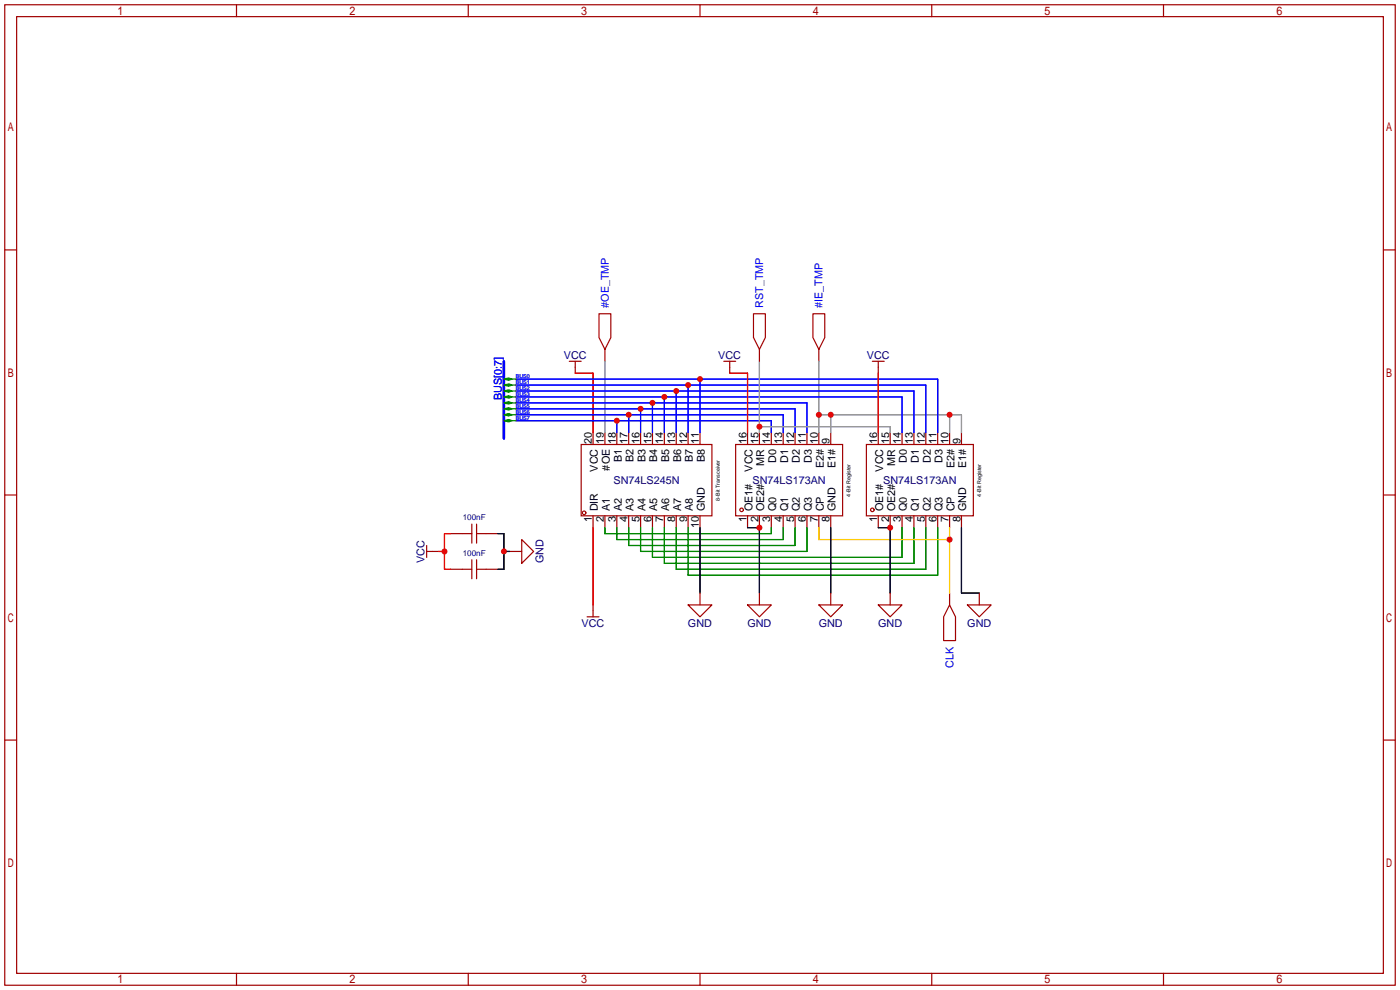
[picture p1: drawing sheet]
<svg xmlns="http://www.w3.org/2000/svg" width="299mm" height="212mm" viewBox="0 0 299 212" stroke-linecap="round" stroke-linejoin="round" font-family="sans-serif">
<g fill="none" stroke="#a10000" stroke-width=".25">
<path d="M1 1h297.2v209.6h-297.2zM3.6 3.6h292.1v204.4h-292.1zM50.5 1v2.6M100.1 1v2.6M149.6 1v2.6M199.1 1v2.6M248.7 1v2.6M1 53.4h2.6M295.7 53.4h2.5M121.7 77.2h2.5M122.9 77.2v2.6M128 67.1h2.6v5l-1.3 2.6-1.3-2.6z"/>
<path d="M129.3 74.7v2.5M154.7 77.2h2.5M156 77.2v2.6M161 67.1h2.6v5l-1.3 2.6-1.3-2.6zM162.3 74.7v2.5M173.7 67.1h2.6v5l-1.3 2.6-1.3-2.6zM175 74.7v2.5M186.4 77.2h2.6M187.7 77.2v2.6M124.2 95h27.9v15.2h-27.9zM126.7 92.5v2.5M129.3 92.5v2.5"/>
<path d="M131.8 92.5v2.5M134.4 92.5v2.5M136.9 92.5v2.5M139.4 92.5v2.5M142 92.5v2.5M144.5 92.5v2.5M147.1 92.5v2.5M149.6 92.5v2.5M157.2 95h22.9v15.2h-22.9zM159.8 92.5v2.5M162.3 92.5v2.5M164.8 92.5v2.5"/>
<path d="M167.4 92.5v2.5M169.9 92.5v2.5M172.5 92.5v2.5M175 92.5v2.5M177.5 92.5v2.5M185.2 95h22.8v15.2h-22.8zM187.7 92.5v2.5M190.2 92.5v2.5M192.8 92.5v2.5M195.3 92.5v2.5M197.9 92.5v2.5M200.4 92.5v2.5"/>
<path d="M202.9 92.5v2.5M205.5 92.5v2.5M1 105.8h2.6M91.2 117.9h2.5M91.2 116.6v2.5M96.3 114h4.5M100.8 112v4.1M100.8 119.6v4.1M101.9 114h4.5M101.9 112v4.1M101.9 119.6v4.1M109 117.9h2.5"/>
<path d="M111.5 115.3l2.5 2.6-2.5 2.5zM126.7 110.2v2.6M129.3 110.2v2.6M131.8 110.2v2.6M134.4 110.2v2.6M136.9 110.2v2.6M139.4 110.2v2.6M142 110.2v2.6M144.5 110.2v2.6M147.1 110.2v2.6M149.6 110.2v2.6M159.8 110.2v2.6"/>
<path d="M162.3 110.2v2.6M164.8 110.2v2.6M167.4 110.2v2.6M169.9 110.2v2.6M172.5 110.2v2.6M175 110.2v2.6M177.5 110.2v2.6M187.7 110.2v2.6M190.2 110.2v2.6M192.8 110.2v2.6M195.3 110.2v2.6M197.9 110.2v2.6"/>
<path d="M200.4 110.2v2.6M202.9 110.2v2.6M205.5 110.2v2.6M295.7 105.8h2.5M96.3 121.7h4.5M101.9 121.7h4.5M125.5 131.8h2.5M126.7 129.3v2.5M147.1 129.3h5l-2.5 2.5zM149.6 126.7v2.6M159.8 129.3h5l-2.5 2.5zM162.3 126.7v2.6"/>
<path d="M175 129.3h5.1l-2.6 2.5zM177.5 126.7v2.6M187.7 129.3h5.1l-2.6 2.5zM190.2 126.7v2.6M202.9 129.3l1.3 2.5v5.1h-2.5v-5.1zM202.9 126.7v2.6M206.8 129.3h5l-2.5 2.5zM209.3 126.7v2.6M1 158.2h2.6M295.7 158.2h2.5M50.5 208v2.6M100.1 208v2.6"/>
<path d="M149.6 208v2.6M199.1 208v2.6M248.7 208v2.6"/>
<circle cx="124.8" cy="109.6" r=".38"/>
<circle cx="158.5" cy="109" r=".38"/>
<circle cx="186.4" cy="109" r=".38"/>
</g>
<path d="M129.3 77.2v15.3M162.3 77.2v15.3M175 77.2v15.3M162.3 91.2h27.9v1.3M175 88.6h30.5v3.9M177.5 88.6v3.9M202.9 88.6v3.9" fill="none" stroke="#999" stroke-width=".25"/>
<path d="M122.9 79.8h3.8v12.7M156 79.8h3.8v12.7M187.7 79.8v12.7M93.7 117.9h1.3M96.3 114h-1.3v7.7h1.3M126.7 112.8v16.5" fill="none" stroke="#f00" stroke-width=".25"/>
<g fill="none" stroke="#00f" stroke-width=".25">
<path d="M110.2 86.1h62.3v6.4M110.2 87.4h59.7v5.1M110.2 88.6h57.2v3.9M110.2 89.9h54.6v2.6M110.2 84.8h82.6v7.7M110.2 83.6h85.1v8.9M110.2 82.3h87.7v10.2M110.2 81h90.2v11.5M131.8 89.9v2.6M134.4 88.6v3.9M136.9 87.4v5.1M139.4 86.1v6.4"/>
<path d="M142 84.8v7.7M144.5 83.6v8.9M147.1 82.3v10.2M149.6 81v11.5"/>
</g>
<g fill="none" stroke="#008700" stroke-width=".25">
<path d="M109.5 81h.7M109.5 82.3h.7M109.5 83.6h.7M109.5 84.8h.7M109.5 86.1h.7M109.5 87.4h.7M109.5 88.6h.7M109.5 89.9h.7M129.3 112.8v1.2h35.5v-1.2M131.8 112.8v2.5h35.6v-2.5M134.4 112.8v3.8h35.5v-3.8M136.9 112.8v5.1h35.6v-5.1"/>
<path d="M139.4 112.8v6.3h53.4v-6.3M142 112.8v7.6h53.3v-7.6M144.5 112.8v8.9h53.4v-8.9M147.1 112.8v10.1h53.3v-10.1"/>
</g>
<path d="M175 112.8v2.5h27.9M202.9 112.8v13.9" fill="none" stroke="#fc0" stroke-width=".25"/>
<path d="M106.4 114h1.3v7.7h-1.3M107.7 117.9h1.3M149.6 112.8v13.9M159.8 112.8h2.5v13.9M177.5 112.8v13.9M187.7 112.8h2.5v13.9M205.5 112.8v13.9h3.8" fill="none" stroke="#000" stroke-width=".25"/>
<path d="M107.7 77.2v16.5" fill="none" stroke="#00f" stroke-width=".51"/>
<g fill="#008700" stroke="#008700" stroke-width=".25">
<path d="M107.7 81l1-.2 .8 .2-.8 .3z"/>
<path d="M107.7 82.3l1-.3 .8 .3-.8 .2z"/>
<path d="M107.7 83.6l1-.3 .8 .3-.8 .2z"/>
<path d="M107.7 84.8l1-.2 .8 .2-.8 .3z"/>
<path d="M107.7 86.1l1-.2 .8 .2-.8 .3z"/>
<path d="M107.7 87.4l1-.3 .8 .3-.8 .2z"/>
<path d="M107.7 88.6l1-.2 .8 .2-.8 .3z"/>
<path d="M107.7 89.9l1-.2 .8 .2-.8 .3z"/>
</g>
<g fill="#c00">
<circle cx="177.5" cy="88.6" r=".63"/>
<circle cx="202.9" cy="88.6" r=".63"/>
<circle cx="175" cy="88.6" r=".63"/>
<circle cx="139.4" cy="86.1" r=".63"/>
<circle cx="136.9" cy="87.4" r=".63"/>
<circle cx="134.4" cy="88.6" r=".63"/>
<circle cx="131.8" cy="89.9" r=".63"/>
<circle cx="142" cy="84.8" r=".63"/>
<circle cx="144.5" cy="83.6" r=".63"/>
<circle cx="147.1" cy="82.3" r=".63"/>
<circle cx="149.6" cy="81" r=".63"/>
<circle cx="202.9" cy="115.3" r=".63"/>
<circle cx="162.3" cy="91.2" r=".63"/>
<circle cx="190.2" cy="112.8" r=".63"/>
<circle cx="162.3" cy="112.8" r=".63"/>
<circle cx="95" cy="117.9" r=".63"/>
<circle cx="107.7" cy="117.9" r=".63"/>
</g>
<g font-size="2.3" fill="#00f">
<text x="130.1" y="65.8" transform="rotate(-90 130.1 65.8)">#OE_TMP</text>
<text x="163.1" y="65.8" transform="rotate(-90 163.1 65.8)">RST_TMP</text>
<text x="175.8" y="65.8" transform="rotate(-90 175.8 65.8)">#IE_TMP</text>
<text x="107.2" y="85.5" transform="rotate(-90 107.2 85.5)">BUS[0:7]</text>
<text x="203.8" y="142.7" transform="rotate(-90 203.8 142.7)">CLK</text>
</g>
<g font-size="2.3" fill="#000080">
<text x="120.5" y="76.8">VCC</text>
<text x="153.5" y="76.8">VCC</text>
<text x="185.3" y="76.8">VCC</text>
<text x="131.1" y="103.4">SN74LS245N</text>
<text x="160.8" y="103.4">SN74LS173AN</text>
<text x="188.8" y="103.4">SN74LS173AN</text>
<text x="90.7" y="120.3" transform="rotate(-90 90.7 120.3)">VCC</text>
<text x="116.1" y="120.4" transform="rotate(-90 116.1 120.4)">GND</text>
<text x="124.3" y="133.9">VCC</text>
<text x="147" y="133.9">GND</text>
<text x="159.7" y="133.9">GND</text>
<text x="175" y="133.9">GND</text>
<text x="187.7" y="133.9">GND</text>
<text x="206.7" y="133.9">GND</text>
</g>
<g font-size="2.3">
<text x="126.5" y="94.9" transform="rotate(-90 126.5 94.9)">20</text>
<text x="129.1" y="94.9" transform="rotate(-90 129.1 94.9)">19</text>
<text x="131.6" y="94.9" transform="rotate(-90 131.6 94.9)">18</text>
<text x="134.1" y="94.9" transform="rotate(-90 134.1 94.9)">17</text>
<text x="136.7" y="94.9" transform="rotate(-90 136.7 94.9)">16</text>
<text x="139.2" y="94.9" transform="rotate(-90 139.2 94.9)">15</text>
<text x="141.8" y="94.9" transform="rotate(-90 141.8 94.9)">14</text>
<text x="144.3" y="94.9" transform="rotate(-90 144.3 94.9)">13</text>
<text x="146.8" y="94.9" transform="rotate(-90 146.8 94.9)">12</text>
<text x="149.4" y="94.9" transform="rotate(-90 149.4 94.9)">11</text>
<text x="159.5" y="94.9" transform="rotate(-90 159.5 94.9)">16</text>
<text x="162.1" y="94.9" transform="rotate(-90 162.1 94.9)">15</text>
<text x="164.6" y="94.9" transform="rotate(-90 164.6 94.9)">14</text>
<text x="167.2" y="94.9" transform="rotate(-90 167.2 94.9)">13</text>
<text x="169.7" y="94.9" transform="rotate(-90 169.7 94.9)">12</text>
<text x="172.2" y="94.9" transform="rotate(-90 172.2 94.9)">11</text>
<text x="174.8" y="94.9" transform="rotate(-90 174.8 94.9)">10</text>
<text x="177.3" y="94.9" transform="rotate(-90 177.3 94.9)">9</text>
<text x="187.5" y="94.9" transform="rotate(-90 187.5 94.9)">16</text>
<text x="190" y="94.9" transform="rotate(-90 190 94.9)">15</text>
<text x="192.6" y="94.9" transform="rotate(-90 192.6 94.9)">14</text>
<text x="195.1" y="94.9" transform="rotate(-90 195.1 94.9)">13</text>
<text x="197.6" y="94.9" transform="rotate(-90 197.6 94.9)">12</text>
<text x="200.2" y="94.9" transform="rotate(-90 200.2 94.9)">11</text>
<text x="202.7" y="94.9" transform="rotate(-90 202.7 94.9)">10</text>
<text x="205.3" y="94.9" transform="rotate(-90 205.3 94.9)">9</text>
<text x="127.8" y="100.8" transform="rotate(-90 127.8 100.8)">VCC</text>
<text x="130.3" y="100.6" transform="rotate(-90 130.3 100.6)">#OE</text>
<text x="132.9" y="98.8" transform="rotate(-90 132.9 98.8)">B1</text>
<text x="135.4" y="98.8" transform="rotate(-90 135.4 98.8)">B2</text>
<text x="137.9" y="98.8" transform="rotate(-90 137.9 98.8)">B3</text>
<text x="140.5" y="98.8" transform="rotate(-90 140.5 98.8)">B4</text>
<text x="143" y="98.8" transform="rotate(-90 143 98.8)">B5</text>
<text x="145.6" y="98.8" transform="rotate(-90 145.6 98.8)">B6</text>
<text x="148.1" y="98.8" transform="rotate(-90 148.1 98.8)">B7</text>
<text x="150.6" y="98.8" transform="rotate(-90 150.6 98.8)">B8</text>
<text x="160.8" y="100.8" transform="rotate(-90 160.8 100.8)">VCC</text>
<text x="163.3" y="99.5" transform="rotate(-90 163.3 99.5)">MR</text>
<text x="165.9" y="98.9" transform="rotate(-90 165.9 98.9)">D0</text>
<text x="168.4" y="98.9" transform="rotate(-90 168.4 98.9)">D1</text>
<text x="171" y="98.9" transform="rotate(-90 171 98.9)">D2</text>
<text x="173.5" y="98.9" transform="rotate(-90 173.5 98.9)">D3</text>
<text x="176" y="100" transform="rotate(-90 176 100)">E2#</text>
<text x="178.6" y="100" transform="rotate(-90 178.6 100)">E1#</text>
<text x="188.7" y="100.8" transform="rotate(-90 188.7 100.8)">VCC</text>
<text x="191.3" y="99.5" transform="rotate(-90 191.3 99.5)">MR</text>
<text x="193.8" y="98.9" transform="rotate(-90 193.8 98.9)">D0</text>
<text x="196.4" y="98.9" transform="rotate(-90 196.4 98.9)">D1</text>
<text x="198.9" y="98.9" transform="rotate(-90 198.9 98.9)">D2</text>
<text x="201.4" y="98.9" transform="rotate(-90 201.4 98.9)">D3</text>
<text x="204" y="100" transform="rotate(-90 204 100)">E2#</text>
<text x="206.5" y="100" transform="rotate(-90 206.5 100)">E1#</text>
<text x="126.5" y="111.6" transform="rotate(-90 126.5 111.6)">1</text>
<text x="127.8" y="109.3" transform="rotate(-90 127.8 109.3)">DIR</text>
<text x="129.1" y="111.6" transform="rotate(-90 129.1 111.6)">2</text>
<text x="130.3" y="109.3" transform="rotate(-90 130.3 109.3)">A1</text>
<text x="131.6" y="111.6" transform="rotate(-90 131.6 111.6)">3</text>
<text x="132.9" y="109.3" transform="rotate(-90 132.9 109.3)">A2</text>
<text x="134.1" y="111.6" transform="rotate(-90 134.1 111.6)">4</text>
<text x="135.4" y="109.3" transform="rotate(-90 135.4 109.3)">A3</text>
<text x="136.7" y="111.6" transform="rotate(-90 136.7 111.6)">5</text>
<text x="137.9" y="109.3" transform="rotate(-90 137.9 109.3)">A4</text>
<text x="139.2" y="111.6" transform="rotate(-90 139.2 111.6)">6</text>
<text x="140.5" y="109.3" transform="rotate(-90 140.5 109.3)">A5</text>
<text x="141.8" y="111.6" transform="rotate(-90 141.8 111.6)">7</text>
<text x="143" y="109.3" transform="rotate(-90 143 109.3)">A6</text>
<text x="144.3" y="111.6" transform="rotate(-90 144.3 111.6)">8</text>
<text x="145.6" y="109.3" transform="rotate(-90 145.6 109.3)">A7</text>
<text x="146.8" y="111.6" transform="rotate(-90 146.8 111.6)">9</text>
<text x="148.1" y="109.3" transform="rotate(-90 148.1 109.3)">A8</text>
<text x="149.4" y="112.9" transform="rotate(-90 149.4 112.9)">10</text>
<text x="150.6" y="109.3" transform="rotate(-90 150.6 109.3)">GND</text>
<text x="159.5" y="111.6" transform="rotate(-90 159.5 111.6)">1</text>
<text x="160.8" y="109.3" transform="rotate(-90 160.8 109.3)">OE1#</text>
<text x="162.1" y="111.6" transform="rotate(-90 162.1 111.6)">2</text>
<text x="163.3" y="109.3" transform="rotate(-90 163.3 109.3)">OE2#</text>
<text x="164.6" y="111.6" transform="rotate(-90 164.6 111.6)">3</text>
<text x="165.9" y="109.3" transform="rotate(-90 165.9 109.3)">Q0</text>
<text x="167.2" y="111.6" transform="rotate(-90 167.2 111.6)">4</text>
<text x="168.4" y="109.3" transform="rotate(-90 168.4 109.3)">Q1</text>
<text x="169.7" y="111.6" transform="rotate(-90 169.7 111.6)">5</text>
<text x="171" y="109.3" transform="rotate(-90 171 109.3)">Q2</text>
<text x="172.2" y="111.6" transform="rotate(-90 172.2 111.6)">6</text>
<text x="173.5" y="109.3" transform="rotate(-90 173.5 109.3)">Q3</text>
<text x="174.8" y="111.6" transform="rotate(-90 174.8 111.6)">7</text>
<text x="176" y="109.3" transform="rotate(-90 176 109.3)">CP</text>
<text x="177.3" y="111.6" transform="rotate(-90 177.3 111.6)">8</text>
<text x="178.6" y="109.3" transform="rotate(-90 178.6 109.3)">GND</text>
<text x="187.5" y="111.6" transform="rotate(-90 187.5 111.6)">1</text>
<text x="188.7" y="109.3" transform="rotate(-90 188.7 109.3)">OE1#</text>
<text x="190" y="111.6" transform="rotate(-90 190 111.6)">2</text>
<text x="191.3" y="109.3" transform="rotate(-90 191.3 109.3)">OE2#</text>
<text x="192.6" y="111.6" transform="rotate(-90 192.6 111.6)">3</text>
<text x="193.8" y="109.3" transform="rotate(-90 193.8 109.3)">Q0</text>
<text x="195.1" y="111.6" transform="rotate(-90 195.1 111.6)">4</text>
<text x="196.4" y="109.3" transform="rotate(-90 196.4 109.3)">Q1</text>
<text x="197.6" y="111.6" transform="rotate(-90 197.6 111.6)">5</text>
<text x="198.9" y="109.3" transform="rotate(-90 198.9 109.3)">Q2</text>
<text x="200.2" y="111.6" transform="rotate(-90 200.2 111.6)">6</text>
<text x="201.4" y="109.3" transform="rotate(-90 201.4 109.3)">Q3</text>
<text x="202.7" y="111.6" transform="rotate(-90 202.7 111.6)">7</text>
<text x="204" y="109.3" transform="rotate(-90 204 109.3)">CP</text>
<text x="205.3" y="111.6" transform="rotate(-90 205.3 111.6)">8</text>
<text x="206.5" y="109.3" transform="rotate(-90 206.5 109.3)">GND</text>
</g>
<g font-size="1.7" fill="#000080">
<text x="98.9" y="111.2">100nF</text>
<text x="98.9" y="118.8">100nF</text>
</g>
<g font-size="1.2" fill="#00f">
<text x="110.2" y="83.3">BUS2</text>
<text x="110.2" y="82.1">BUS1</text>
<text x="110.2" y="80.8">BUS0</text>
<text x="110.2" y="85.9">BUS4</text>
<text x="110.2" y="87.1">BUS5</text>
<text x="110.2" y="88.4">BUS6</text>
<text x="110.2" y="89.7">BUS7</text>
<text x="110.2" y="84.6">BUS3</text>
</g>
<g font-size="1.2">
<text x="153.8" y="107" transform="rotate(-90 153.8 107)">8-Bit Transceiver</text>
<text x="181.8" y="106.1" transform="rotate(-90 181.8 106.1)">4-Bit Register</text>
<text x="209.7" y="106.1" transform="rotate(-90 209.7 106.1)">4-Bit Register</text>
</g>
</svg>
